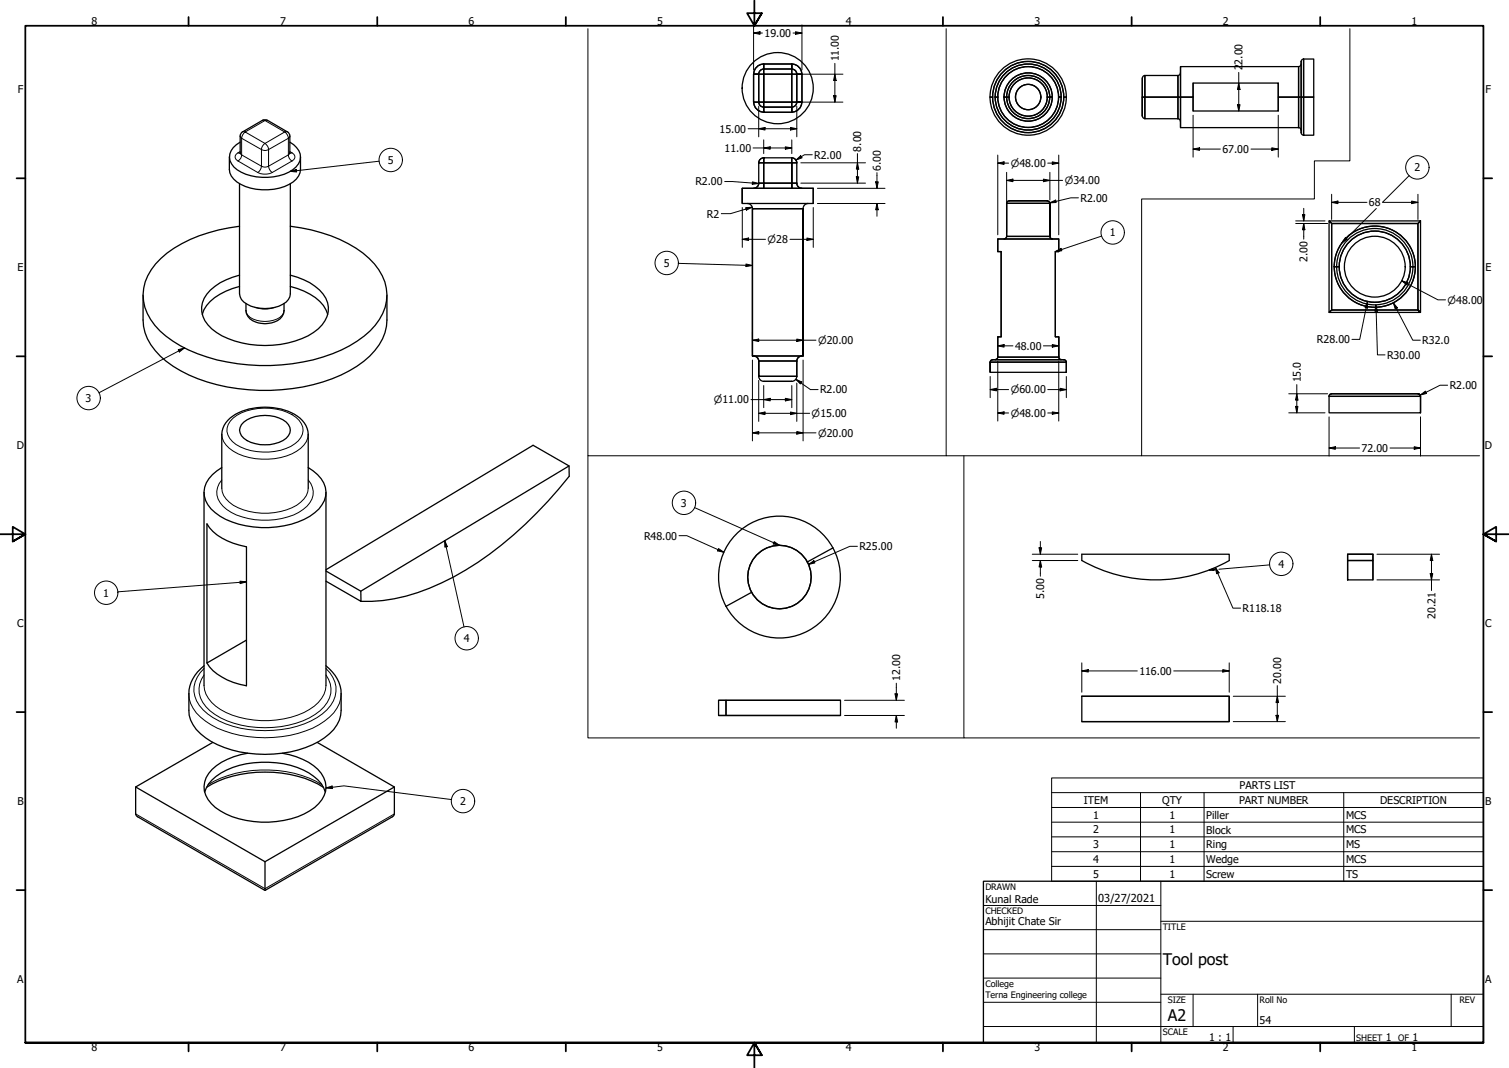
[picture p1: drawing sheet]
<svg xmlns="http://www.w3.org/2000/svg" width="594mm" height="420mm" viewBox="0 0 594 420" stroke-linecap="round" stroke-linejoin="round" font-family="sans-serif">
<!-- layer: Visible (ANSI) -->
<g fill="none" stroke="#000" stroke-width=".51">
<path d="M296.7 29.2h2h-2v11h2h-2zM298.7 29.2v11h2v-11h11v11h-11v-11zM300.7 25.2v2v-2h11v2v-2M300.7 29.2h-2v11M300.7 27.2v2M300.7 25.2h11M300.7 27.2h11M300.7 27.2l-1.4 .5-.6 1.5M300.7 25.2a4 4 0 0 0-4 4M311.7 27.2l1.4 .5 .6 1.5M311.7 25.2a4 4 0 0 1 4 4M311.7 27.2v2v-2h-11v2h13v11"/>
<path d="M313.7 29.2h2v11h-2h2v-11zM389.8 38.2h1M390.8 38.2a14 14 0 0 0 14 14 14 14 0 0 0 14-14M390.8 38.2a14 14 0 0 1 14-14 14 14 0 0 1 14 14M391.8 38.2a13 13 0 0 0 13 13 13 13 0 0 0 13-13M391.8 38.2a13 13 0 0 1 13-13 13 13 0 0 1 13 13M391.8 38.2h1M395.3 38.2a9.5 9.5 0 0 0 9.5 9.5 9.5 9.5 0 0 0 9.5-9.5M395.3 38.2a9.5 9.5 0 0 1 9.5-9.5 9.5 9.5 0 0 1 9.5 9.5M395.3 38.2h2M412.3 38.2h1M414.3 38.2h-1h1"/>
<path d="M417.8 38.2h-1h1M418.8 38.2h1M450.7 29.7v8.5h-1v-7.5v15v-7.5h1v8.5M450.7 29.7h13v17v-8.5h1.1h-14.1zM450.8 29.7l-.7 .3-.3 .7M463.7 29.7v8.5h-13v8.5h13M464.7 28.7l-.3 .7-.7 .3M464.8 26.2v24M469.7 32.7v11M503.2 32.7v11M511.2 26.2v12h-8v5.5h-33.5v-5.5h-4.9v12h46.4M511.2 26.2h-46.4v12h4.9v-5.5h33.5v5.5h8v12"/>
<path d="M511.2 26.2v12h1.1M512.2 25.2l-.3 .7-.7 .3M512.3 38.2h-1.1v12M513.2 38.2h4v15h-4zM513.2 23.2h4v15h-4zM513.2 23.2v15h-.9M513.2 23.2l-.7 .3-.2 .7v28M94.6 55.9a6.1 6.1 0 0 0-3.4 8.6 14.4 14.4 0 0 0 12 5.3 16.1 16.1 0 0 0 14.3-5.3 5.5 5.5 0 0 0-1.9-7.6l-1.5-1M95.6 51.8l-1 1.3-.1 7.3M95.6 51.9l8.5-4.8 1.2 .3 7.8 4.5M113.1 51.8l1 1.3 .1 7.3M296.7 40.1a4 4 0 0 0 4 4"/>
<path d="M298.7 40.2h2v1.9M298.7 40.1l.6 1.5 1.4 .5M300.7 40.2h11v1.9h-11zM300.7 42.1v2.1h11h-11zM300.7 42.1h11M311.7 42.1v2.1v-2.1M313.7 40.2h-2h2v-11h-2v12.9M313.7 40.1l-.6 1.5-1.4 .5M315.7 40.1a4 4 0 0 1-4 4M449.8 45.7l.3 .7 .7 .3M463.7 46.7l.7 .3 .3 .7M511.2 50.2l.7 .3 .3 .7"/>
<path d="M512.3 52.2v-14h.9v15M512.3 52.2l.2 .7 .7 .3M90.3 61.7v5a8.4 8.4 0 0 0 6.3 6.7 20.4 20.4 0 0 0 20-2.9l1.5-2.5 .2-6.3M94.3 72.3v43.3a6.8 6.8 0 0 0 6.2 5.3 13.4 13.4 0 0 0 13-3.1l.8-2.2v-43.3M298.7 64.1h2v8h-2zM299.3 62.7l-.6 1.4h2v-2h11v2h-11v-2zM300.7 64.1h11v8v-8h2v8h-13zM300.7 72.1h-2l-.6 1.4-1.4 .6M300.7 72.1v2v-2h11v2v-2h2M311.7 62.1l1.4 .6 .6 1.4h-2zM313.7 72.1l.6 1.4 1.4 .6M396.3 80h17"/>
<path d="M396.3 80v13M397.3 79l-.7 .3-.3 .7M412.3 79l.7 .3 .3 .7M412.3 79h-15h15M413.3 80v13v-13h-17v13h17M94.3 89a56.2 56.2 0 0 0-30.9 12.6 18.3 18.3 0 0 0-5.4 21.7 34.7 34.7 0 0 0 19.8 15.9 76.2 76.2 0 0 0 59.8-3.1 28.2 28.2 0 0 0 14-15.2 18.5 18.5 0 0 0-6.3-19.3 52.5 52.5 0 0 0-26.8-12l-4.2-.6M292.2 80.1v-6h28v6h-28v-6h28v6M294.2 80.1l1.4 .5 .6 1.5M296.2 82.1v58h20v-58h-20h20v58h-20zM318.2 80.1l-1.4 .5-.6 1.5M392.8 94v5h1.3v33.5h-1.3v8h24h-24v-8h1.3v-33.5h-1.3v-5h24v5h-1.3v33.5h1.3v8v-8h-1.3v-33.5h1.3v-5zM396.3 93h17"/>
<path d="M396.3 93l-.3 .7-.7 .3M413.3 93l.3 .7 .7 .3M523.2 86.9h36l-1 1h-33.9zM523.2 86.9l1.1 1v34.1l-1.1 .9zM524.3 87.9h33.9v34.1h-33.9zM56.3 116.1v9.8a22.7 22.7 0 0 0 11.9 18.2 69.4 69.4 0 0 0 42.5 9.2 61.6 61.6 0 0 0 32.5-11.1 21.6 21.6 0 0 0 9.1-16.3v-9.8M94.3 108.2a21.5 21.5 0 0 0-13.9 9.1 9.6 9.6 0 0 0 3 12.1 33.9 33.9 0 0 0 24 6.4 28.7 28.7 0 0 0 19.4-8 9.4 9.4 0 0 0-1-13.7 23.9 23.9 0 0 0-11.5-5.9M94.3 112.7a23.6 23.6 0 0 0-13 7.5l-1 1.7-.7 1.8M96.8 119.4a6.1 6.1 0 0 0 6.2 7.8 8 8 0 0 0 8.6-3.8l.2-4M114.3 112.7a23.5 23.5 0 0 1 13 7.5l1.7 3.5M525.3 104.9h1.9M525.3 104.9a16 16 0 0 0 15.9 16 16 16 0 0 0 16-16"/>
<path d="M525.3 104.9a16 16 0 0 1 15.9-16 16 16 0 0 1 16 16M527.2 104.9a14 14 0 0 0 14 14 14 14 0 0 0 14-14M527.2 104.9a14 14 0 0 1 14-14 14 14 0 0 1 14 14M555.2 104.9h2M523.2 122.9h36l-1-.9v-34.1l1-1v36l-1-.9h-33.9zM296.7 140.1l1.4 .5 .6 1.5M298.7 148.1v-6.1v6.1h15M298.7 142h15v6.1M298.7 148.1h15M298.7 142h15M298.7 148l.6 1.4 1.4 .6h11.5l1.2-1 .3-1M313.7 142v6.1"/>
<path d="M315.7 140.1l-1.4 .5-.6 1.5M389.8 142.5v4h30v-4h-30v4M389.8 142.5h30M390.8 141.5h28l.7 .3 .3 .7M390.8 141.5l-.7 .3-.3 .7M392.8 140.5l-.3 .7-.7 .3M416.8 140.5l.3 .7 .7 .3M419.8 142.5v4M558.2 154.9h-33.9l-.7 .2-.4 .8h36v6.5h-36v-6.5h36v6.5M558.2 154.9l.7 .2 .3 .8-.3-.8zM96 166a14.6 14.6 0 0 1 16.6 0 4.2 4.2 0 0 1-1.2 7.3 15.3 15.3 0 0 1-15.4-.9 3.9 3.9 0 0 1 0-6.4zM80.3 193.7v76"/>
<path d="M87.3 183.9a12.2 12.2 0 0 0-7 9.6 11.4 11.4 0 0 0 6.4 9.6 37 37 0 0 0 35.3 0 11.8 11.8 0 0 0 6.3-9.6 12.2 12.2 0 0 0-7-9.6M87.3 192.1v-21.2a10.8 10.8 0 0 1 7.9-9.1 24.7 24.7 0 0 1 22.9 2.7 8.7 8.7 0 0 1 3.2 6.4v21.2M128.3 193.7v76M224 183.3l-82 49.3M327.9 215.6l-10.1 5.5M530.5 218h10v2.5h-10zM128.3 224.1l81.6-48.9 14.1 8.1 .1 4.1a152.3 152.3 0 0 1-45.5 39.6 71.3 71.3 0 0 1-36.5 9.6M128.3 224.6l13.7 8 .1 4-13.8-8M295.9 233l-10.1 5.5M425.9 220.5v-2.5h58v2.5M425.9 220.5a59.1 59.1 0 0 0 58 0M530.5 220.5h10v7.6h-10z"/>
<path d="M530.5 228.1v-10.1h10v10.1M97 251.8l-15.5 9v-54.7a22.2 22.2 0 0 0 15.5 9v54.7a24.4 24.4 0 0 1-14.5-7.4l-1-1.6M80.3 261.9a14.4 14.4 0 0 0-5.9 11v6.5a13.5 13.5 0 0 0 6.5 10.8 44.3 44.3 0 0 0 33.3 5.6 31.7 31.7 0 0 0 17.2-8.8 11.4 11.4 0 0 0 2.9-7.6 21.4 21.4 0 0 0-.9-11 16.6 16.6 0 0 0-5.1-6.5M282.9 275.5h2.9v6h45.1h-48zM282.9 275.5h48M425.9 273.9h58v10h-58zM425.9 273.9h58v10h-58M83.8 292.1l-30.4 17.5 50.9 29.4M97.5 296.3a24.8 24.8 0 0 0-15.3 8 8.8 8.8 0 0 0 1 11.8 28.7 28.7 0 0 0 19.6 7.3 33.3 33.3 0 0 0 21.1-5.7 9.6 9.6 0 0 0 3.5-11.8 17.9 17.9 0 0 0-10.7-8.2l-5.6-1.4M124.9 292.1l30.4 17.5-51 29.4M285.8 281.5v-6h45.1v6M53.4 309.6v10.6l.4 .8 50.5 29.3 50.6-29.3 .4-.8v-10.6"/>
<path d="M80.6 311.6a14.7 14.7 0 0 1 8.6-8.7 38 38 0 0 1 32.4 1.2 13.7 13.7 0 0 1 6.5 7.5M81.3 309.7a47.3 47.3 0 0 1 35.7-4.3 35.9 35.9 0 0 1 10.3 4.3M104.3 339v11.3"/>
<circle cx="306.2" cy="34.7" r="14"/>
<circle cx="404.8" cy="38.2" r="15"/>
<circle cx="404.8" cy="38.2" r="8.5"/>
<circle cx="404.8" cy="38.2" r="7.5"/>
<circle cx="404.8" cy="38.2" r="5"/>
<circle cx="404.8" cy="38.2" r="9.5"/>
<circle cx="404.8" cy="38.2" r="12"/>
<circle cx="404.8" cy="38.2" r="13"/>
<circle cx="404.8" cy="38.2" r="14"/>
<circle cx="541.2" cy="104.9" r="15"/>
<circle cx="541.2" cy="104.9" r="12"/>
<circle cx="541.2" cy="104.9" r="14"/>
<circle cx="541.2" cy="104.9" r="16"/>
<circle cx="306.9" cy="227" r="24"/>
<circle cx="306.9" cy="227" r="12.5"/>
</g>
<!-- layer: Visible Narrow (ANSI) -->
<g fill="none" stroke="#000" stroke-width=".39">
<path d="M94.6 53.6l.5 .8M94.6 59.6l-.9 .5M95.1 54.4v6.5l7.8 4.5v-6.6M95.1 54.4l7.8 4.4M95.6 51.9h.9M96.5 51.9a3.5 3.5 0 0 0-1.4 2.5M96.5 51.9l7.8-4.5 7.8 4.5-7.8 4.5zM103.3 47.3h2M103.8 56.9l.5-.5a3 3 0 0 1 1.4 2.4 2.75 2.75 0 0 1-2.8 0zM105.7 58.8l7.8-4.4v6.5l-7.8 4.5zM113.1 51.9h-1a3.3 3.3 0 0 1 1.4 2.5l.6-.8M114.1 59.6l.8 .5"/>
<path d="M93.7 60.1a1.7 1.7 0 0 0-1.2 1.6 1.7 1.7 0 0 0 1.2 1.7M93.7 60.1l.9 .2M93.7 63.4l7.8 4.5M94.6 60.1l.1 .5a1.75 1.75 0 0 1-1 2.8M101.5 67.9a6.5 6.5 0 0 0 5.7 0M101.5 67.9a3.3 3.3 0 0 0 1.4-2.5 2.75 2.75 0 0 0 2.8 0 3.3 3.3 0 0 0 1.5 2.5M113.5 60.9a2.81 2.81 0 0 0 1.4 2.5M114.1 60.1l-.6 .8M114.9 60.1a1.7 1.7 0 0 1 1.2 1.6 1.7 1.7 0 0 1-1.2 1.7M114.9 60.1l-.8 .2M114.9 63.4l-7.7 4.5M96.8 122.2a4.6 4.6 0 0 0 4.3 3.8 10.8 10.8 0 0 0 10-1.9l.7-1.9"/>
<path d="M100.3 120.9a11.7 11.7 0 0 0 8.1 0M87.3 170.9a9.5 9.5 0 0 0 6.4 7.6 26.7 26.7 0 0 0 23.1-1 8.6 8.6 0 0 0 4.5-6.6M91.8 164.4a22.2 22.2 0 0 1 24.7-.2 6 6 0 0 1-.4 10.3 22.7 22.7 0 0 1-23.2 .4 6.2 6.2 0 0 1-2.2-9.2zM87.3 188.8a7.5 7.5 0 0 0 2 11.6 29.3 29.3 0 0 0 26.3 2.2 11.6 11.6 0 0 0 7.7-7.8 7.5 7.5 0 0 0-2-6M87.3 192.1a9.5 9.5 0 0 0 6.4 7.6 25.5 25.5 0 0 0 24.7-2.1 7.2 7.2 0 0 0 2.9-5.5M74.4 272.9a13.5 13.5 0 0 0 6.5 10.8 41.6 41.6 0 0 0 26.8 6.4 36.8 36.8 0 0 0 22-8 12.7 12.7 0 0 0 4.6-9.2M80.3 263a10.6 10.6 0 0 0-.4 16.3 32.9 32.9 0 0 0 21.1 8 39.2 39.2 0 0 0 25.9-6.5 11 11 0 0 0 3-16.2l-1.6-1.6M80.3 269.7a11.9 11.9 0 0 0 6.5 9.4 36.9 36.9 0 0 0 35 0 11.8 11.8 0 0 0 6.5-9.4M80.3 265.5a9.9 9.9 0 0 0 2.4 14.1 35.2 35.2 0 0 0 24.8 6.6 29.7 29.7 0 0 0 20.1-8.2 9.5 9.5 0 0 0 .7-12.5M81.9 308.7a46.5 46.5 0 0 1 39.8-2.6l5 2.6M53.4 320.2l50.9 29.4 51-29.4"/>
</g>
<!-- layer: Symbol (ANSI) -->
<g fill="none" stroke="#000" stroke-width=".39">
<path d="M114.2 67.4l2.4-.7 .2 1zM149.3 63.4l-35.1 4M554.8 69.1l-10.5 10.4M415.5 99l2.2-1.3 .3 1zM433.7 92.9l-18.2 6.1M529.7 93.4l.7 .7-2.1 1.4zM541.8 82l-13.5 13.5M267 103.6l29.2 .8M293.7 103.9l2.5 .5-2.5 .5zM70.2 137.6l2.4-.7-2 1.6zM72.6 136.9l-33.7 17.6M273.4 199.7l33.5 14.8"/>
<path d="M175.1 212.7l1 2.4-1 .1zM175.1 212.7l7.6 34M304.8 213.1l2.1 1.4-2.5-.5zM94.5 228.6l2.5 .3-2.4 .7zM97 228.9l-50.6 3.9M476.1 224.3l1.8 .2M477.6 223.8l-1.5 .5 1.6-.2M499.9 222.2l-20 1.7M128.3 310l2.4-.8 .2 1zM128.3 310l7.1-.8 42.4 5.4M414 311.8v-5.8h170v5.8M414 311.8h170v5.9"/>
<path d="M414 311.8v34.9h170v-29M414 317.7h170M449 311.8v34.9M474 311.8v34.9M529 311.8v34.9M414 323.4h170M414 329.2h170M414 335.1h170M414 340.8h170"/>
<circle cx="153.8" cy="62.9" r="4.6"/>
<circle cx="558" cy="65.9" r="4.6"/>
<circle cx="438.1" cy="91.5" r="4.6"/>
<circle cx="262.5" cy="103.5" r="4.6"/>
<circle cx="34.9" cy="156.6" r="4.6"/>
<circle cx="269.3" cy="197.8" r="4.6"/>
<circle cx="41.8" cy="233.2" r="4.6"/>
<circle cx="504.4" cy="221.8" r="4.6"/>
<circle cx="183.7" cy="251.1" r="4.6"/>
<circle cx="182.3" cy="315.2" r="4.6"/>
</g>
<!-- layer: Border (ANSI) -->
<g fill="none" stroke="#000" stroke-width=".7">
<path d="M74.2 6.7v3.4M148.5 6.7v3.4M222.8 6.7v3.4M297 .2v9.9l-2.9-4.9h5.8l-2.9 4.9 2.9-4.9M371.2 6.7v3.4M445.5 6.7v3.4M519.7 6.7v3.4M6.5 70.1h3.5M584 70.1h3.4M6.5 140.2h3.5M584 140.2h3.4M0 210.2h10l-5-3v5.8l5-2.8-5 2.8"/>
<path d="M594 210.2h-10l5-3v5.8l-5-2.8 5 2.8M6.5 280.1h3.5M584 280.1h3.4M6.5 350.2h3.5M584 350.2h3.4M10 410.2v-400.1h574v400.1h-574h574M74.2 410.2v3.4M148.5 410.2v3.4M222.8 410.2v3.4M299.9 415.1l-2.9-4.9 2.9 4.9h-5.8l2.9-4.9v10M371.2 410.2v3.4M445.5 410.2v3.4"/>
<path d="M519.7 410.2v3.4"/>
</g>
<!-- layer: Title (ANSI) -->
<g fill="none" stroke="#000" stroke-width=".39">
<path d="M387.2 356.2h69.8M431.6 346.7v63.5M457 346.7v63.5M387.2 365.7h69.8M387.2 375.3h69.8M457 362.4h127M387.2 384.8h69.8M387.2 394.3h69.8M457 391.1h127M469.7 391.1v12.7M495.1 391.1v12.7M571.3 391.1v12.7"/>
<path d="M387.2 403.8h196.8M485.5 403.8v6.4M533.2 403.8v6.4"/>
</g>
<path d="M387.2 346.7h196.8v63.5h-196.8z" fill="none" stroke="#000" stroke-width=".51"/>
<!-- layer: Sketch Geometry (ANSI) -->
<path d="M231.5 11.3v168h141M372.5 11.3v168h77v-101h68v-15h13.9v-52M231.5 179.3v111h148M379.5 179.3v111h203M449.5 179.3h133" fill="none" stroke="#000" stroke-width=".39"/>
<!-- layer: Dimension (ANSI) -->
<g fill="none" stroke="#000" stroke-width=".39">
<path d="M296.7 13l2.5-.5v1zM296.7 13h3.5M296.7 9.8v17.7M312.2 13h3.5M313.2 12.5l2.5 .5-2.5 .5zM315.7 9.8v17.7M313.3 29.2h18.6M328.2 37.6h1l-.5 2.6zM328.7 29.2l.5 2.5h-1zM328.7 24.9v15.3M487.7 32.7l.5 2.5h-1zM487.7 28.5v15.2"/>
<path d="M294.5 50.7h19.2M296.5 58.2h15.2M298.7 50.7l2.5-.6v1.1zM298.7 41.8v12M300.7 58.2l2.5-.4v.9zM300.7 55v5.4M309.2 57.8l2.5 .4-2.5 .5zM311.2 50.1l2.5 .6-2.5 .5zM311.7 55v5.4M313.3 40.2h18.6M313.7 41.8v12M469.7 58.7l2.5-.6v1.1z"/>
<path d="M469.7 58.7h10.7M469.7 45.3v16.5M487.2 41.2h1l-.5 2.5zM492.5 58.7h10.7M500.7 58.1l2.5 .6-2.5 .5zM503.2 45.3v16.5M285.3 71.4l13.4 .8M296.2 71.5l2.5 .7-2.5 .3zM313.4 63l1.8-1.7 .6 .8zM315.3 72.1h25.4M315.3 64.1h25.4M319.8 60.9h-3.1l-3.3 2.1"/>
<path d="M321.8 74.1h26.6M337.1 69.6h1l-.5 2.5zM337.6 64.1l.5 2.4h-1zM337.6 60.4v11.7M344.7 71.5h1.1l-.6 2.6zM345.2 67.9v6.2M392.8 64.2l2.5-.5v1zM392.8 61v31.4M392.8 64.2h4.3M396.3 71l2.5-.5v1zM396.3 71h22M396.3 67.8v23.6"/>
<path d="M410.8 70.5l2.5 .5-2.5 .5zM412.5 64.2h4.3M413.3 79.8l2.3-1.1 .2 1zM413.3 67.8v10.9M413.3 79.4v12M414.3 63.7l2.5 .5-2.5 .5zM416.8 61v31.4M424.6 77.8h-3l-8.3 2M524.3 79.6l2.4-.5v1zM524.3 79.6h13.9M524.3 76.4v9.9M544.3 79.6h13.9"/>
<path d="M555.8 79.1l2.4 .5-2.4 .5zM558.2 76.4v9.9M292.2 94.1l2.5-.5v1zM292.2 94.1h9.2M292.2 81.6v15.7M293.6 81.7l2.5-.2-2.2 1.2zM296.1 81.5l-8.5 2.6h-3.6M311 94.1h9.2M317.7 93.6l2.5 .5-2.5 .5zM320.2 81.6v15.7M321.8 80.1h26.6M345.2 80.1l.6 2.4h-1.1z"/>
<path d="M345.2 80.1v5M510.1 86.9h11.6M510.1 87.9h12.6M512.8 84.4h.9l-.4 2.5zM513.3 87.9l.4 2.5h-.9zM513.3 82v4.9M513.3 87.9v6.2M538.4 118.7v2.5l-1-.2zM538.4 118.7l-3.1 14.8h-3M541.7 119.9l.6 2.5-1 .1zM541.7 119.9l.6 19.7h3M548.6 119.2l1.6 1.9-.9 .5z"/>
<path d="M548.6 119.2l7.6 14.6h3M551.9 110.5l2.4 .7-.5 .9zM551.9 110.5l14.2 7.5h3M296.2 133.8l2.5-.4v.9zM296.2 130.7v7.8M296.2 133.8h25M313.7 133.4l2.5 .4-2.5 .5zM316.2 130.7v7.8M392.8 136.1l2.5-.5v1zM392.8 136.1h6M410.8 136.1h6M414.3 135.6l2.5 .5-2.5 .5z"/>
<path d="M295.7 157.2h16M296.2 141.6v31.9M298.7 149.6v16.2M300.7 157.2l2.5-.5v1zM300.7 151.7v8.7M309.2 156.7l2.5 .5-2.5 .5zM311.7 151.7v8.7M313.3 149.2l2.4 1.1-.6 .7zM313.3 149.2l5.8 4.1h3M313.7 150.7v15.1M316.2 141.6v31.9M389.8 153.3l2.5-.5v1z"/>
<path d="M389.8 153.3h7.3M389.8 148.1v8.3M392.8 142.1v23.6M412.5 153.3h7.3M416.8 142.1v23.6M417.3 152.8l2.5 .5-2.5 .5zM419.8 148.1v8.3M507.4 154.9h15.3M510 159.9h1l-.5 2.5zM510.5 154.9l.5 2.5h-1zM510.5 151.3v11.1M559.1 155.4l2-1.5 .5 .9z"/>
<path d="M569.9 151.6h-3l-7.8 3.8M296.2 170.3l2.5-.5v1zM296.2 170.3h25M298.7 162.6l2.5-.5v1zM298.7 162.6h20.1M311.2 162.1l2.5 .5-2.5 .5zM313.7 169.8l2.5 .5-2.5 .5zM392.8 162.5l2.5-.5v1zM392.8 162.5h4.3M412.5 162.5h4.3M414.3 162l2.5 .5-2.5 .5zM507.4 162.4h14.3"/>
<path d="M523.2 176.3l2.5-.6v1.1zM523.2 176.3h12M523.2 164v15.4M547.2 176.3h12M556.8 175.7l2.4 .6-2.4 .5zM559.2 164v15.4M267.3 210.7h3.1l14.6 6.6M282.9 215.8l2.1 1.5-2.6-.6zM337.6 214.9h-3l-16.3 7.1M406.4 218h17.9M409.1 215.5h1l-.5 2.5zM409.6 213v5"/>
<path d="M542.1 218h24.6M563.6 218l.5 2.5h-1zM563.6 218v14.3M318.3 222l2.1-1.4 .4 .9zM406.4 220.5h17.9M409.6 220.5l.5 2.6h-1zM409.6 220.5v6.2M478.5 223.2l1.4 2.1-.9 .4zM478.5 223.2l6.9 16h3M542.1 228.1h24.6M563.1 225.7h1l-.5 2.4zM332.5 275.5h23.5"/>
<path d="M352.4 273h1l-.5 2.5zM352.9 268.8v6.7M425.9 263.9l2.5-.5v1zM425.9 263.9h21.8M425.9 260.8v11.5M462.1 263.9h21.8M481.4 263.4l2.5 .5-2.5 .5zM483.9 260.8v11.5M485.5 273.9h20.5M502.9 273.9l.5 2.5h-1.1zM502.9 269.7v14.2M332.5 281.5h23.5"/>
<path d="M352.9 281.5l.5 2.5h-1zM352.9 281.5v5M485.5 283.9h20.5M502.3 281.4h1.1l-.5 2.5z"/>
</g>
<g fill="#000">
<path d="M296.7 13l2.5-.5v1z" fill-rule="evenodd"/>
<path d="M313.2 12.5l2.5 .5-2.5 .5z" fill-rule="evenodd"/>
<path d="M328.2 37.6h1l-.5 2.6z" fill-rule="evenodd"/>
<path d="M328.7 29.2l.5 2.5h-1z" fill-rule="evenodd"/>
<path d="M487.7 32.7l.5 2.5h-1z" fill-rule="evenodd"/>
<path d="M298.7 50.7l2.5-.6v1.1z" fill-rule="evenodd"/>
<path d="M300.7 58.2l2.5-.4v.9z" fill-rule="evenodd"/>
<path d="M309.2 57.8l2.5 .4-2.5 .5z" fill-rule="evenodd"/>
<path d="M311.2 50.1l2.5 .6-2.5 .5z" fill-rule="evenodd"/>
<path d="M469.7 58.7l2.5-.6v1.1z" fill-rule="evenodd"/>
<path d="M487.2 41.2h1l-.5 2.5z" fill-rule="evenodd"/>
<path d="M500.7 58.1l2.5 .6-2.5 .5z" fill-rule="evenodd"/>
<path d="M296.2 71.5l2.5 .7-2.5 .3z" fill-rule="evenodd"/>
<path d="M313.4 63l1.8-1.7 .6 .8z" fill-rule="evenodd"/>
<path d="M337.1 69.6h1l-.5 2.5z" fill-rule="evenodd"/>
<path d="M337.6 64.1l.5 2.4h-1z" fill-rule="evenodd"/>
<path d="M344.7 71.5h1.1l-.6 2.6z" fill-rule="evenodd"/>
<path d="M392.8 64.2l2.5-.5v1z" fill-rule="evenodd"/>
<path d="M396.3 71l2.5-.5v1z" fill-rule="evenodd"/>
<path d="M410.8 70.5l2.5 .5-2.5 .5z" fill-rule="evenodd"/>
<path d="M414.3 63.7l2.5 .5-2.5 .5z" fill-rule="evenodd"/>
<path d="M413.3 79.8l2.3-1.1 .2 1z" fill-rule="evenodd"/>
<path d="M524.3 79.6l2.4-.5v1z" fill-rule="evenodd"/>
<path d="M293.6 81.7l2.5-.2-2.2 1.2z" fill-rule="evenodd"/>
<path d="M292.2 94.1l2.5-.5v1z" fill-rule="evenodd"/>
<path d="M317.7 93.6l2.5 .5-2.5 .5z" fill-rule="evenodd"/>
<path d="M345.2 80.1l.6 2.4h-1.1z" fill-rule="evenodd"/>
<path d="M512.8 84.4h.9l-.4 2.5z" fill-rule="evenodd"/>
<path d="M513.3 87.9l.4 2.5h-.9z" fill-rule="evenodd"/>
<path d="M555.8 79.1l2.4 .5-2.4 .5z" fill-rule="evenodd"/>
<path d="M551.9 110.5l2.4 .7-.5 .9z" fill-rule="evenodd"/>
<path d="M296.2 133.8l2.5-.4v.9z" fill-rule="evenodd"/>
<path d="M313.7 133.4l2.5 .4-2.5 .5z" fill-rule="evenodd"/>
<path d="M392.8 136.1l2.5-.5v1z" fill-rule="evenodd"/>
<path d="M414.3 135.6l2.5 .5-2.5 .5z" fill-rule="evenodd"/>
<path d="M538.4 118.7v2.5l-1-.2z" fill-rule="evenodd"/>
<path d="M541.7 119.9l.6 2.5-1 .1z" fill-rule="evenodd"/>
<path d="M548.6 119.2l1.6 1.9-.9 .5z" fill-rule="evenodd"/>
<path d="M300.7 157.2l2.5-.5v1z" fill-rule="evenodd"/>
<path d="M309.2 156.7l2.5 .5-2.5 .5z" fill-rule="evenodd"/>
<path d="M313.3 149.2l2.4 1.1-.6 .7z" fill-rule="evenodd"/>
<path d="M389.8 153.3l2.5-.5v1z" fill-rule="evenodd"/>
<path d="M417.3 152.8l2.5 .5-2.5 .5z" fill-rule="evenodd"/>
<path d="M510 159.9h1l-.5 2.5z" fill-rule="evenodd"/>
<path d="M510.5 154.9l.5 2.5h-1z" fill-rule="evenodd"/>
<path d="M559.1 155.4l2-1.5 .5 .9z" fill-rule="evenodd"/>
<path d="M296.2 170.3l2.5-.5v1z" fill-rule="evenodd"/>
<path d="M298.7 162.6l2.5-.5v1z" fill-rule="evenodd"/>
<path d="M311.2 162.1l2.5 .5-2.5 .5z" fill-rule="evenodd"/>
<path d="M313.7 169.8l2.5 .5-2.5 .5z" fill-rule="evenodd"/>
<path d="M392.8 162.5l2.5-.5v1z" fill-rule="evenodd"/>
<path d="M414.3 162l2.5 .5-2.5 .5z" fill-rule="evenodd"/>
<path d="M523.2 176.3l2.5-.6v1.1z" fill-rule="evenodd"/>
<path d="M556.8 175.7l2.4 .6-2.4 .5z" fill-rule="evenodd"/>
<path d="M282.9 215.8l2.1 1.5-2.6-.6z" fill-rule="evenodd"/>
<path d="M409.1 215.5h1l-.5 2.5z" fill-rule="evenodd"/>
<path d="M318.3 222l2.1-1.4 .4 .9z" fill-rule="evenodd"/>
<path d="M409.6 220.5l.5 2.6h-1z" fill-rule="evenodd"/>
<path d="M478.5 223.2l1.4 2.1-.9 .4z" fill-rule="evenodd"/>
<path d="M563.1 225.7h1l-.5 2.4z" fill-rule="evenodd"/>
<path d="M563.6 218l.5 2.5h-1z" fill-rule="evenodd"/>
<path d="M352.4 273h1l-.5 2.5z" fill-rule="evenodd"/>
<path d="M425.9 263.9l2.5-.5v1z" fill-rule="evenodd"/>
<path d="M481.4 263.4l2.5 .5-2.5 .5z" fill-rule="evenodd"/>
<path d="M502.9 273.9l.5 2.5h-1.1z" fill-rule="evenodd"/>
<path d="M352.9 281.5l.5 2.5h-1z" fill-rule="evenodd"/>
<path d="M502.3 281.4h1.1l-.5 2.5z" fill-rule="evenodd"/>
</g>
<!-- layer: Symbol (ANSI) -->
<g fill="#000">
<path d="M114.2 67.4l2.4-.7 .2 1z" fill-rule="evenodd"/>
<path d="M415.5 99l2.2-1.3 .3 1z" fill-rule="evenodd"/>
<path d="M529.7 93.4l.7 .7-2.1 1.4z" fill-rule="evenodd"/>
<path d="M293.7 103.9l2.5 .5-2.5 .5z" fill-rule="evenodd"/>
<path d="M70.2 137.6l2.4-.7-2 1.6z" fill-rule="evenodd"/>
<path d="M175.1 212.7l1 2.4-1 .1z" fill-rule="evenodd"/>
<path d="M304.8 213.1l2.1 1.4-2.5-.5z" fill-rule="evenodd"/>
<path d="M94.5 228.6l2.5 .3-2.4 .7z" fill-rule="evenodd"/>
<path d="M476.1 224.3l2.4-.8v1z" fill-rule="evenodd"/>
<path d="M128.3 310l2.4-.8 .2 1z" fill-rule="evenodd"/>
</g>
<g font-size="6.3">
<text x="457.8" y="379.6">Tool post</text>
<text x="459.7" y="401.7">A2</text>
</g>
<text font-size="4.3" x="432.4" y="354.8">03/27/2021</text>
<g font-size="4.2">
<text x="36" y="9.8">8</text>
<text x="110.2" y="9.8">7</text>
<text x="184.5" y="9.8">6</text>
<text x="258.8" y="9.8">5</text>
<text x="333" y="9.8">4</text>
<text x="407.2" y="9.8">3</text>
<text x="481.5" y="9.8">2</text>
<text x="555.8" y="9.8">1</text>
<text x="301" y="14.5">19.00</text>
<text x="330.2" y="24.2" transform="rotate(-90 330.2 24.2)">11.00</text>
<text x="489.2" y="27.7" transform="rotate(-90 489.2 27.7)">2</text>
<text x="489.2" y="25.4" transform="rotate(-90 489.2 25.4)">2.00</text>
<text x="7" y="36.7">F</text>
<text x="584.8" y="36.7">F</text>
<text x="283.3" y="52.2">15.00</text>
<text x="285.2" y="59.7">11.00</text>
<text x="339.1" y="59.6" transform="rotate(-90 339.1 59.6)">8.00</text>
<text x="152.7" y="64.4">5</text>
<text x="320.5" y="62.4">R2.00</text>
<text x="481.3" y="60.2">67.00</text>
<text x="346.8" y="67.1" transform="rotate(-90 346.8 67.1)">6.00</text>
<text x="556.9" y="67.4">2</text>
<text x="273.7" y="72.9">R2.00</text>
<text x="425.4" y="79.4">R2.00</text>
<text x="538.9" y="81.1">68</text>
<text x="278.3" y="85.6">R2</text>
<text x="436.9" y="93">1</text>
<text x="6.9" y="106.7">E</text>
<text x="261.3" y="105">5</text>
<text x="514.8" y="103" transform="rotate(-90 514.8 103)">2.00</text>
<text x="584.8" y="106.7">E</text>
<text x="399.6" y="137.6">48.00</text>
<text x="518.5" y="135">R28.00</text>
<text x="559.9" y="135.4">R32.0</text>
<text x="546.1" y="141.1">R30.00</text>
<text x="322.8" y="154.8">R2.00</text>
<text x="512.1" y="150.5" transform="rotate(-90 512.1 150.5)">15.0</text>
<text x="570.7" y="153.1">R2.00</text>
<text x="33.7" y="158.2">3</text>
<text x="6.7" y="176.7">D</text>
<text x="536" y="177.8">72.00</text>
<text x="584.5" y="176.7">D</text>
<text x="268.1" y="199.4">3</text>
<text x="253.6" y="212.3">R48.00</text>
<text x="338.4" y="216.5">R25.00</text>
<text x="503.3" y="223.4">4</text>
<text x="40.6" y="234.7">1</text>
<text x="411.1" y="235.6" transform="rotate(-90 411.1 235.6)">5.00</text>
<text x="489.2" y="240.8">R118.18</text>
<text x="565.1" y="243.6" transform="rotate(-90 565.1 243.6)">20.21</text>
<text x="6.8" y="246.7">C</text>
<text x="584.6" y="246.7">C</text>
<text x="182.6" y="252.6">4</text>
<text x="354.4" y="268" transform="rotate(-90 354.4 268)">12.00</text>
<text x="448.6" y="265.5">116.00</text>
<text x="504.4" y="268.9" transform="rotate(-90 504.4 268.9)">20.00</text>
<text x="488" y="310.5">PARTS LIST</text>
<text x="6.9" y="316.7">B</text>
<text x="181.2" y="316.7">2</text>
<text x="426.7" y="316.3">ITEM</text>
<text x="457.6" y="316.3">QTY</text>
<text x="487.8" y="316.3">PART NUMBER</text>
<text x="543.4" y="316.3">DESCRIPTION</text>
<text x="584.7" y="316.7">B</text>
<text x="430.3" y="322.1">1</text>
<text x="460.4" y="322.1">1</text>
<text x="474.9" y="322.1">Piller</text>
<text x="529.9" y="322.1">MCS</text>
<text x="430.3" y="327.9">2</text>
<text x="460.4" y="327.9">1</text>
<text x="474.9" y="328">Block</text>
<text x="529.9" y="327.9">MCS</text>
<text x="430.3" y="333.7">3</text>
<text x="460.4" y="333.7">1</text>
<text x="474.9" y="333.7">Ring</text>
<text x="529.9" y="333.7">MS</text>
<text x="430.3" y="339.4">4</text>
<text x="460.4" y="339.4">1</text>
<text x="474.9" y="339.5">Wedge</text>
<text x="529.9" y="339.5">MCS</text>
<text x="430.3" y="345.3">5</text>
<text x="460.4" y="345.3">1</text>
<text x="474.9" y="345.3">Screw</text>
<text x="529.9" y="345.3">TS</text>
<text x="387.9" y="355.4">Kunal Rade</text>
<text x="387.9" y="364.1">Abhijit Chate Sir</text>
<text x="6.8" y="386.7">A</text>
<text x="584.6" y="386.7">A</text>
<text x="495.9" y="403">54</text>
<text x="36" y="413.6">8</text>
<text x="110.2" y="413.6">7</text>
<text x="184.5" y="413.6">6</text>
<text x="258.8" y="413.6">5</text>
<text x="333" y="413.6">4</text>
<text x="407.2" y="413.6">3</text>
<text x="476" y="409.4">1 : 1</text>
<text x="481.5" y="413.6">2</text>
<text x="545.5" y="409.4">1</text>
<text x="555.8" y="413.6">1</text>
<text x="556.1" y="409.4">1</text>
</g>
<g font-size="3.9">
<text x="397.9" y="65.6">⌀48.00</text>
<text x="419.2" y="72.4">⌀34.00</text>
<text x="302.2" y="95.6">⌀28</text>
<text x="569.9" y="119.4">⌀48.00</text>
<text x="322.1" y="135.4">⌀20.00</text>
<text x="397.9" y="154.7">⌀60.00</text>
<text x="281" y="158.7">⌀11.00</text>
<text x="319.5" y="164.1">⌀15.00</text>
<text x="397.9" y="164">⌀48.00</text>
<text x="322.1" y="171.7">⌀20.00</text>
</g>
<g font-size="3.5">
<text x="387.9" y="350">DRAWN</text>
<text x="387.9" y="359.5">CHECKED</text>
<text x="457.8" y="365.7">TITLE</text>
<text x="387.9" y="388.2">College</text>
<text x="387.9" y="392.8">Terna Engineering college</text>
<text x="459.7" y="394.4">SIZE</text>
<text x="495.9" y="394.5">Roll No</text>
<text x="574.5" y="394.4">REV</text>
<text x="457.8" y="407.1">SCALE</text>
<text x="534" y="409.4">SHEET</text>
<text x="550.4" y="409.4">OF</text>
</g>
</svg>
